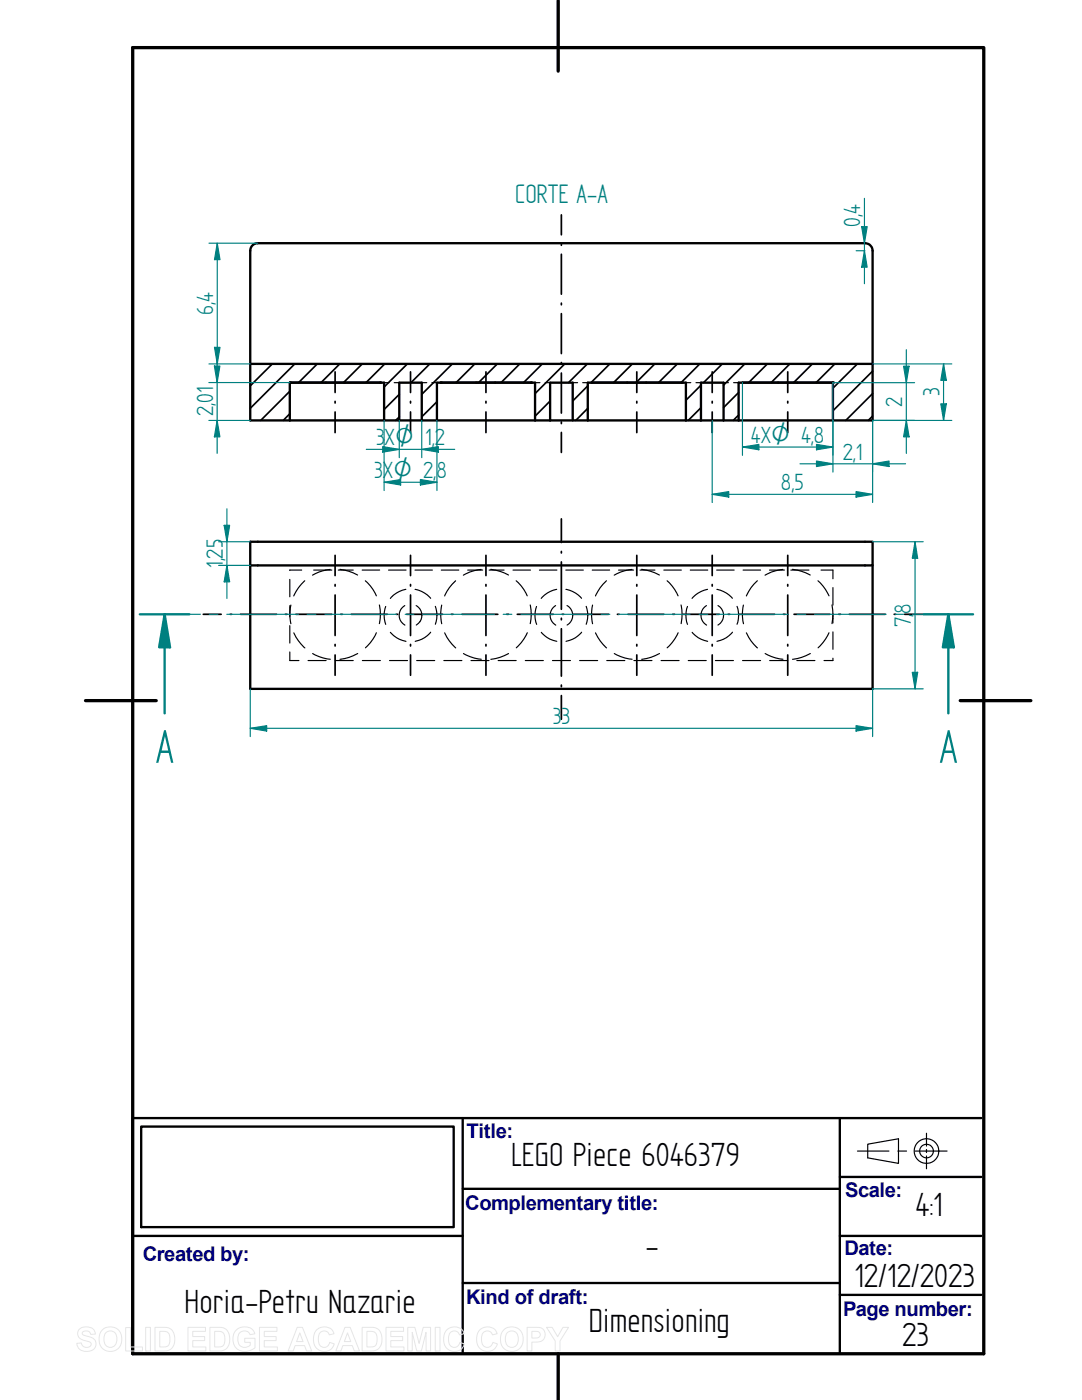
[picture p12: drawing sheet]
<svg xmlns="http://www.w3.org/2000/svg" width="216mm" height="279mm" viewBox="0 0 216 279" stroke-linecap="round" stroke-linejoin="round" font-family="sans-serif">
<path d="M26.5 9.5h169.8v260.7h-169.8zM111.4 .1v14.1M17.1 139.8h14.1M191.6 139.8h14.1M111.4 270.2v9.2" fill="none" stroke="#000" stroke-width=".66"/>
<path d="M49.9 112.8h124.2v-4.7h-124.2v29.4h124.2v-24.7M28.2 224.8h62.3v20.1h-62.3zM92.3 223.1v47.1M92.3 237.3h75.3M167.6 223.1v47.1M167.6 234.9h28.2M195.8 223.1h-169.3v47.1M26.5 246.7h65.8M92.3 256.1h75.3M167.6 258.4h28.2M167.6 246.7h28.2" fill="none" stroke="#000" stroke-width=".47"/>
<g fill="none" stroke="#000" stroke-width=".23">
<path d="M57.8 115.6v3.5M60.2 113.8l-2.4 .1M60.8 115.9l-.1 .1a9 9 0 0 0-2.1 2.9M62.6 113.8h3.6M65.9 113.6l-.6 .1a8.4 8.4 0 0 0-2.9 1.1M67.5 113.8h3M67.8 113.6h.1a9.3 9.3 0 0 1 3.5 1.2M72.3 113.8h3.5M72.9 115.9a8.1 8.1 0 0 1 2.2 3M77.5 113.8h3.5M81 117.6h-.1a5.4 5.4 0 0 0-3 1.8M82.8 113.8h3.5"/>
<path d="M82.8 117.6h.1a5.5 5.5 0 0 1 3 1.8M88.1 113.8h3.4M90.9 115.9l-.1 .1a8.3 8.3 0 0 0-2.1 2.9M93.3 113.8h3M96 113.6l-.6 .1a8.4 8.4 0 0 0-2.9 1.1M97.6 113.8h3M97.9 113.6h.2a9.4 9.4 0 0 1 3.4 1.2M102.4 113.8h3.5M103 115.9a8.1 8.1 0 0 1 2.2 3M107.6 113.8h3.5M111.1 117.6h-.1a5.3 5.3 0 0 0-3 1.8M112.9 113.8h3.5"/>
<path d="M112.9 117.6h.1a5.3 5.3 0 0 1 3 1.8M118.2 113.8h3.4M121 115.9l-.1 .1a8.3 8.3 0 0 0-2.1 2.9M123.4 113.8h3M126.1 113.6l-.5 .1a8.3 8.3 0 0 0-3 1.1M127.7 113.8h3M128 113.6h.2a9.7 9.7 0 0 1 3.4 1.2M132.5 113.8h3.5M133.1 115.9l1.5 1.7 .7 1.3M137.7 113.8h3.5M141.2 117.6h-.1a5.3 5.3 0 0 0-3 1.8M143 113.8h3.5"/>
<path d="M143 117.6h.1a5.3 5.3 0 0 1 3 1.8M148.3 113.8h3.5M151.1 115.9l-.1 .1a8.3 8.3 0 0 0-2.1 2.9M153.5 113.8h3M156.2 113.6l-.5 .1a8.3 8.3 0 0 0-3 1.1M157.8 113.8h3.6M158.1 113.6h.2a9.7 9.7 0 0 1 3.4 1.2M163.2 115.9l1 1 1.2 2M163.8 113.8h2.4v1.7M166.2 117.3v3.5M57.8 120.9v2.2M57.8 124.9v3.4"/>
<path d="M57.8 130.1v1.7h1.8M58 120.8l-.2 1.4 .2 2.3M58.6 126.3l.1 .1a8.9 8.9 0 0 0 2.1 2.9M61.5 131.8h3.6M62.4 130.4l2.1 .9 1.4 .3M66.9 131.8h3.6M71.4 130.4l-.2 .1a8.6 8.6 0 0 1-3.4 1.1M72.3 131.8h3.6M75.1 126.3a8.4 8.4 0 0 1-2.2 3M75.7 120.7v.2a8.6 8.6 0 0 1 0 3.6M77 121l-.2 .5a5.2 5.2 0 0 0 .2 3.1M77.7 131.8h3.6"/>
<path d="M77.9 126.2l.2 .2a5.2 5.2 0 0 0 2.9 1.6M80.8 120.9a2.24 2.24 0 0 0 0 3.9M83 120.9a2.22 2.22 0 0 1 .1 3.8M83.1 131.8h3.6M85.9 126.2l-.2 .2a5.2 5.2 0 0 1-2.9 1.6M86.9 121l.1 .5a5.2 5.2 0 0 1-.1 3.1M88.1 120.8l-.2 1.4 .2 2.3M88.6 131.8h3.6M88.7 126.3l.1 .1a8.9 8.9 0 0 0 2.1 2.9M92.5 130.4l2.1 .9 1.4 .3M94 131.8h3.6M99.4 131.8h3.6"/>
<path d="M101.5 130.4l-.1 .1a8.9 8.9 0 0 1-3.5 1.1M104.8 131.8h3.6M105.2 126.3l-1.2 1.9-1 1.1M105.8 120.7v.2a8.6 8.6 0 0 1 0 3.6M107.1 121l-.2 .5a5 5 0 0 0 .2 3.1M108 126.2l.2 .2a5.2 5.2 0 0 0 2.9 1.6M110.2 131.8h3.6M110.9 120.9a2.26 2.26 0 0 0 0 3.9M113.1 120.9a2.22 2.22 0 0 1 .1 3.8M115.7 131.8h3.6M116.1 126.2l-.2 .2a5.4 5.4 0 0 1-3 1.6M117 121l.1 .5a5.2 5.2 0 0 1-.1 3.1"/>
<path d="M118.2 120.8l-.2 1.4 .2 2.3M118.8 126.3l.1 .1a8.9 8.9 0 0 0 2.1 2.9M121.1 131.8h3.6M122.6 130.4l2.1 .9 1.4 .3M126.5 131.8h3.6M131.6 130.4l-.1 .1a8.9 8.9 0 0 1-3.5 1.1M131.9 131.8h3.6M135.3 126.3l-1.2 1.9-1 1.1M135.9 120.7v.2a9.1 9.1 0 0 1 0 3.6M137.2 121l-.3 1.8 .3 1.8M137.3 131.8h3.6M138.1 126.2l.2 .2a5.4 5.4 0 0 0 2.9 1.6"/>
<path d="M141 120.9a2.26 2.26 0 0 0 0 3.9M142.7 131.8h3.6M143.3 120.9a2.23 2.23 0 0 1 0 3.8M146.2 126.2l-.2 .2a5.4 5.4 0 0 1-2.9 1.6M147.1 121l.3 1.8-.3 1.8M148.2 131.8h3.6M148.3 120.8l-.1 .5a8.2 8.2 0 0 0 .2 3.2M148.9 126.3l.1 .1a8.5 8.5 0 0 0 2.1 2.9M152.7 130.4l2.1 .9 1.4 .3M153.6 131.8h3.6M159 131.8h3.6M161.7 130.4l-.1 .1a8.9 8.9 0 0 1-3.5 1.1"/>
<path d="M165.4 126.3l-.7 1.3-1.5 1.7M166 120.7v.2a9.1 9.1 0 0 1 0 3.6M166.2 122.5v1.8M166.2 126.1v3.5M166.2 131.4v.4h-1.8M171.1 229.7h6.3M173.1 228.3l6.2-1v4.9l-6.2-1.1zM179.2 229.7h1.7M182.6 229.7h6.4M184.9 226.2v2.5M184.9 229.4v.6M184.9 230.7v2.6"/>
<circle cx="184.9" cy="229.7" r="2.46"/>
<circle cx="184.9" cy="229.7" r="1.37"/>
</g>
<g fill="none" stroke="#000" stroke-width=".34">
<path d="M66.9 110.8v4.1M66.9 116.6v.4M66.9 118.7v8.1M81.9 110.8v4.1M81.9 116.6v.4M81.9 118.7v8.1M97 110.8v4.1M97 116.6v.4M97 118.7v8.1M112 103.5v4.8M112 110v.4M112 112.1v9.5"/>
<path d="M127.1 110.8v4.1M127.1 116.6v.4M127.1 118.7v8.1M142.1 110.8v4.1M142.1 116.6v.4M142.1 118.7v8.1M157.2 110.8v4.1M157.2 116.6v.4M157.2 118.7v8.1M40.6 122.6h3.5M45.9 122.6h.3M48 122.6h7.2"/>
<path d="M56.9 122.6h.4M59.1 122.6h7.1M66.9 128.6v.3M66.9 130.7v4.1M68 122.6h.3M70.1 122.6h7.2M79 122.6h.4M81.1 122.6h7.2M81.9 128.6v.3M81.9 130.7v4.1M90.1 122.6h.3M92.2 122.6h7.1"/>
<path d="M97 128.6v.3M97 130.7v4.1M101.1 122.6h.4M103.2 122.6h7.2M112 123.4v.3M112 125.5v9.4M112 136.7v.4M112 138.8v4.8M112.2 122.6h.3M114.3 122.6h7.1M123.2 122.6h.3M125.3 122.6h7.2"/>
<path d="M127.1 128.6v.3M127.1 130.7v4.1M134.2 122.6h.4M136.3 122.6h7.2M142.1 128.6v.3M142.1 130.7v4.1M145.3 122.6h.3M147.4 122.6h7.2M156.3 122.6h.4M157.2 128.6v.3M157.2 130.7v4.1M158.4 122.6h7.2"/>
<path d="M167.4 122.6h.3M169.5 122.6h7.1M178.4 122.6h.3M180.5 122.6h3.6"/>
</g>
<g fill="none" stroke="#008080" stroke-width=".23">
<path d="M32.9 122.6h7.1M41.8 122.6h1.7M45.3 122.6h14.2M61.3 122.6h1.7M64.8 122.6h14.3M80.9 122.6h1.7M84.3 122.6h14.3M100.4 122.6h1.7M103.9 122.6h14.3M120 122.6h1.7M123.4 122.6h14.3M139.5 122.6h1.7"/>
<path d="M143 122.6h14.3M159 122.6h1.8M162.5 122.6h14.3M178.6 122.6h1.7M182.1 122.6h7.1"/>
</g>
<path d="M32.9 122.6h4.9M184.3 122.6h4.9v19.8" fill="none" stroke="#008080" stroke-width=".47"/>
<path d="M189.2 122.6l1.1 6.6h-2.2z" fill="#008080"/>
<path d="M32.9 122.6v19.8M189.2 122.6l1.1 6.6h-2.2z" fill="none" stroke="#008080" stroke-width=".47"/>
<path d="M32.9 122.6l1 6.6h-2.1z" fill="#008080"/>
<path d="M27.9 122.6h5M32.9 122.6l1 6.6h-2.1zM189.2 122.6h5" fill="none" stroke="#008080" stroke-width=".47"/>
<g fill="none" stroke="#000" stroke-width=".34">
<path d="M112 42.9v4M112 48.6v.4M112 50.7v8M54.3 72.6l-4.4 4.4M57.8 78.1l-5.8 5.8M58.8 72.6l-8.9 8.9M63.3 72.6l-3.7 3.7M66.9 74.2v4.1M67.8 72.6l-3.7 3.7M72.3 72.6l-3.7 3.7M76.8 72.6l-3.8 3.7M79.7 78.7l-3.1 3"/>
<path d="M81.3 72.6l-4.7 4.6M81.9 74.2v4.1M85.8 72.6l-3.8 3.8M90.3 72.6l-6.1 6.1M94.7 72.6l-3.7 3.7M97 74.2v4.1M99.2 72.6l-3.7 3.7M103.7 72.6l-3.7 3.7M108.2 72.6l-3.7 3.7M112 60.5v.3M112 62.6v8M112 72.3v.4"/>
<path d="M112 74.4v8M112.7 72.6l-5.9 5.9M117.2 72.6l-3.8 3.8M117.3 77l-3 3M121.7 72.6l-3.8 3.8M126.2 72.6l-3.8 3.7M127.1 74.2v4.1M130.7 72.6l-3.8 3.7M135.1 72.6l-3.7 3.7M139.6 72.6l-3.7 3.7M139.9 76.9l-3 3M142.1 74.2v4.1"/>
<path d="M144.1 72.6l-3.7 3.8M147.4 78.3l-3 3M148.6 72.6l-4.2 4.3M153.1 72.6l-3.7 3.7M157.2 74.2v4.1M157.6 72.6l-3.7 3.7M162.1 72.6l-3.7 3.7M166.6 72.6l-3.7 3.7M171.1 72.6l-4.9 4.9M174.1 74.1l-7.9 7.9M174.1 78.5l-5.3 5.4M57.8 82.6l-1.3 1.3"/>
<path d="M66.9 80.1v.3M66.9 82.2v4.1M79.7 83.2l-.7 .7M81.9 80.1v.3M81.9 82.2v4.1M87.2 80.2l-3 3M97 80.1v.3M97 82.2v4.1M109.8 80l-3 3.1M112 84.2v.3M112 86.3v4M117.3 81.5l-2.4 2.4"/>
<path d="M127.1 80.1v.3M127.1 82.2v4.1M139.9 81.4l-2.6 2.5M142.1 80.1v.3M142.1 82.2v4.1M147.4 82.8l-1.1 1.1M157.2 80.1v.3M157.2 82.2v4.1M174.1 83l-.9 .9"/>
</g>
<g fill="#000">
<circle cx="57.8" cy="76.4" r=".23"/>
<circle cx="75.9" cy="76.3" r=".23"/>
<circle cx="87.9" cy="76.4" r=".23"/>
<circle cx="106" cy="76.3" r=".23"/>
<circle cx="136.1" cy="76.3" r=".23"/>
<circle cx="166.2" cy="76.3" r=".23"/>
</g>
<g fill="none" stroke="#000" stroke-width=".47">
<path d="M49.9 72.6h124.2M57.8 76.3h18.1M87.9 76.3h18.1M118 76.3h18.1M148.1 76.3h18.1M57.8 83.9v-7.5h18.8v7.5M84.2 83.9h-34.3v-33.9a1.49 1.49 0 0 1 1.5-1.5h121.2a1.49 1.49 0 0 1 1.5 1.5v33.9h-56.8M87.2 83.9h27.1M87.2 83.9h-3v-7.5h-4.5v7.5M87.2 83.9v-7.5h19.6v7.5M117.3 83.9v-7.5h19.6v7.5M117.3 83.9h-3v-7.5h-4.5v7.5"/>
<path d="M144.4 83.9v-7.5h-4.5v7.5M147.4 83.9v-7.5h18.8v7.5"/>
</g>
<path d="M76.6 76.4h1M78.7 76.4h1M84.2 76.4h1M86.2 76.4h1M106.8 76.4h.9M108.8 76.4h1M114.3 76.4h1M116.3 76.4h1M136.9 76.4h.9M138.9 76.4h1M144.4 76.4h1M146.4 76.4h1" fill="none" stroke="#000" stroke-width=".23"/>
<path d="M148.1 76.3v14.6M166.2 76.3v14.6M148.1 89.2l3.3-.5v1.1z" fill="none" stroke="#008080" stroke-width=".23"/>
<path d="M148.1 89.2l3.3-.5v1.1z" fill="#008080"/>
<path d="M162.9 88.7l3.3 .5-3.3 .6z" fill="none" stroke="#008080" stroke-width=".23"/>
<path d="M162.9 88.7l3.3 .5-3.3 .6z" fill="#008080"/>
<path d="M148.1 89.2h18.1M162.9 92l3.3 .6-3.3 .5zM166.2 83.9v10.3M174.1 83.9v10.3" fill="none" stroke="#008080" stroke-width=".23"/>
<path d="M162.9 92l3.3 .6-3.3 .5z" fill="#008080"/>
<path d="M174.1 92.6l3.3-.6v1.1z" fill="none" stroke="#008080" stroke-width=".23"/>
<path d="M174.1 92.6l3.3-.6v1.1z" fill="#008080"/>
<path d="M41.7 48.5h9.7M41.7 72.6h8.2M42.8 69.3h1.1l-.6 3.3zM159.6 92.6h21.1" fill="none" stroke="#008080" stroke-width=".23"/>
<path d="M42.8 69.3h1.1l-.6 3.3z" fill="#008080"/>
<path d="M43.3 48.5l.6 3.3h-1.1z" fill="none" stroke="#008080" stroke-width=".23"/>
<path d="M43.3 48.5l.6 3.3h-1.1z" fill="#008080"/>
<path d="M43.3 48.5v24.1M170.8 50h1.8M171.9 45.2h1.1l-.5 3.3z" fill="none" stroke="#008080" stroke-width=".23"/>
<path d="M171.9 45.2h1.1l-.5 3.3z" fill="#008080"/>
<path d="M172.5 50l.5 3.3h-1.1z" fill="none" stroke="#008080" stroke-width=".23"/>
<path d="M172.5 50l.5 3.3h-1.1z" fill="#008080"/>
<path d="M172.5 39.6v17M76.6 96.2l3.3-.5v1.1zM76.6 83.9v14M87.2 83.9v14" fill="none" stroke="#008080" stroke-width=".23"/>
<path d="M76.6 96.2l3.3-.5v1.1z" fill="#008080"/>
<path d="M83.9 95.7l3.3 .5-3.3 .6z" fill="none" stroke="#008080" stroke-width=".23"/>
<path d="M83.9 95.7l3.3 .5-3.3 .6z" fill="#008080"/>
<path d="M76.4 89.1l3.3 .6-3.3 .5zM76.6 96.2h10.6M79.7 83.9v7.4M84.2 83.9v7.4" fill="none" stroke="#008080" stroke-width=".23"/>
<path d="M76.4 89.1l3.3 .6-3.3 .5z" fill="#008080"/>
<path d="M84.2 89.7l3.3-.6v1.1z" fill="none" stroke="#008080" stroke-width=".23"/>
<path d="M84.2 89.7l3.3-.6v1.1z" fill="#008080"/>
<path d="M73.1 89.7h17.6M43.6 112.8h6.3M43.6 108.1h6.3M45.3 112.8l.5 3.3h-1.1z" fill="none" stroke="#008080" stroke-width=".23"/>
<path d="M45.3 112.8l.5 3.3h-1.1z" fill="#008080"/>
<path d="M44.7 104.8h1.1l-.5 3.3z" fill="none" stroke="#008080" stroke-width=".23"/>
<path d="M44.7 104.8h1.1l-.5 3.3z" fill="#008080"/>
<path d="M45.3 101.5v17.9M49.9 137.5v9.5M174.1 137.5v9.5M170.8 144.8l3.3 .6-3.3 .5z" fill="none" stroke="#008080" stroke-width=".23"/>
<path d="M170.8 144.8l3.3 .6-3.3 .5z" fill="#008080"/>
<path d="M49.9 145.4l3.3-.6v1.1z" fill="none" stroke="#008080" stroke-width=".23"/>
<path d="M49.9 145.4l3.3-.6v1.1z" fill="#008080"/>
<path d="M174.1 108.1h10.1M174.1 137.5h10.1M182 134.2h1.1l-.5 3.3zM49.9 145.4h124.2" fill="none" stroke="#008080" stroke-width=".23"/>
<path d="M182 134.2h1.1l-.5 3.3z" fill="#008080"/>
<path d="M182.6 108.1l.5 3.3h-1.1z" fill="none" stroke="#008080" stroke-width=".23"/>
<path d="M182.6 108.1l.5 3.3h-1.1z" fill="#008080"/>
<path d="M142.1 83.9v16.4M142.1 98.7l3.3-.6v1.1zM174.1 83.9v16.4M182.6 108.1v29.4" fill="none" stroke="#008080" stroke-width=".23"/>
<path d="M142.1 98.7l3.3-.6v1.1z" fill="#008080"/>
<path d="M170.8 98.1l3.3 .6-3.3 .5z" fill="none" stroke="#008080" stroke-width=".23"/>
<path d="M170.8 98.1l3.3 .6-3.3 .5z" fill="#008080"/>
<path d="M41.7 76.3h16.1M42.8 73h1.1l-.6 3.3zM41.7 83.9h8.2M142.1 98.7h32" fill="none" stroke="#008080" stroke-width=".23"/>
<path d="M42.8 73h1.1l-.6 3.3z" fill="#008080"/>
<path d="M43.3 83.9l.6 3.3h-1.1z" fill="none" stroke="#008080" stroke-width=".23"/>
<path d="M43.3 83.9l.6 3.3h-1.1z" fill="#008080"/>
<path d="M43.3 69.7v20.8M166.2 76.4h16.3M180.3 73.1h1.1l-.6 3.3zM174.1 83.9h8.4" fill="none" stroke="#008080" stroke-width=".23"/>
<path d="M180.3 73.1h1.1l-.6 3.3z" fill="#008080"/>
<path d="M180.8 83.9l.6 3.3h-1.1z" fill="none" stroke="#008080" stroke-width=".23"/>
<path d="M180.8 83.9l.6 3.3h-1.1z" fill="#008080"/>
<path d="M174.1 72.6h15.8M180.8 69.8v20.7M174.1 83.9h15.8M187.7 80.6h1.1l-.5 3.3z" fill="none" stroke="#008080" stroke-width=".23"/>
<path d="M187.7 80.6h1.1l-.5 3.3z" fill="#008080"/>
<path d="M188.3 72.6l.5 3.3h-1.1z" fill="none" stroke="#008080" stroke-width=".23"/>
<path d="M188.3 72.6l.5 3.3h-1.1z" fill="#008080"/>
<path d="M188.3 72.6v11.3" fill="none" stroke="#008080" stroke-width=".23"/>
<g fill="none" stroke="#e6e6e6" stroke-width=".2">
<path d="M15.8 265.3a2.19 2.19 0 0 1 3.1 .4l.1 .6h-.9a.91 .91 0 0 0-.8-.7 .91 .91 0 0 0-.9 .5 1.27 1.27 0 0 0 1.3 .7 1.5 1.5 0 0 1 1.4 1.7 1.5 1.5 0 0 1-1.8 1.2 1.72 1.72 0 0 1-2-1.6l.9-.1a1.02 1.02 0 0 0 .9 .9 1.02 1.02 0 0 0 1.1-.7l-.1-.2-.3-.2a2.43 2.43 0 0 1-2.3-1.4l.1-.7zM20.4 265.4a2.37 2.37 0 0 1 3-.2 2.37 2.37 0 0 1 .8 2.9 2.31 2.31 0 0 1-2.9 1.5 2.31 2.31 0 0 1-1.5-3l.2-.5zM21.1 266a1.32 1.32 0 0 1 1.6-.2 1.32 1.32 0 0 1 .6 1.4 1.33 1.33 0 0 1-1.3 1.7 1.33 1.33 0 0 1-1.3-1.6l.1-.8zM25.1 264.9h.9v3.9h2.4v.8h-3.3zM29.1 264.9h.9v4.7h-.9zM29.1 269.6h.1M30.9 264.9h1.8a2.11 2.11 0 0 1 2.2 2.7 1.95 1.95 0 0 1-2.2 2h-1.8zM31.9 265.7a1.67 1.67 0 0 1 1.8 .5 2.32 2.32 0 0 1-.3 2.5l-1.5 .1zM37.5 264.9h3.5v.8h-2.5v1h2.3v.8h-2.3v1.3h2.6v.8h-3.6zM41.9 264.9h1.7a2.11 2.11 0 0 1 2.2 2.7 1.95 1.95 0 0 1-2.1 2h-1.8zM42.8 265.7a1.67 1.67 0 0 1 1.9 .5 2.32 2.32 0 0 1-.4 2.5l-1.5 .1zM47.2 265.4a2.4 2.4 0 0 1 3.5 .5l.1 .3-.9 .2a1.29 1.29 0 0 0-1.6-.7 1.29 1.29 0 0 0-.8 1.5 1.46 1.46 0 0 0 .7 1.6 1.46 1.46 0 0 0 1.7-.3v-.6h-1.1v-.8h2.1v1.9a2.55 2.55 0 0 1-3 .5 2.55 2.55 0 0 1-1.4-2.6l.1-.7z"/>
<path d="M51.8 264.9h3.5v.8h-2.6v1h2.4v.8h-2.4v1.3h2.7v.8h-3.6zM59.3 264.9h1l1.9 4.7h-1l-.4-1.1h-1.9l-.4 1.1h-1zM59.8 266l.7 1.7h-1.3zM63.1 265.5a2.11 2.11 0 0 1 3.6 .7l-1 .2a1.11 1.11 0 0 0-1.3-.8 1.11 1.11 0 0 0-.9 1.2 1.51 1.51 0 0 0 1.2 2.1l.7-.3 .4-.7 .9 .3a2.13 2.13 0 0 1-2.5 1.5 2.13 2.13 0 0 1-1.7-2.4l.3-1.2zM68.8 264.9h1.1l1.8 4.7h-1l-.4-1.1h-1.9l-.4 1.1h-1zM69.3 266l.7 1.7h-1.3zM72.3 264.9h1.7a2.11 2.11 0 0 1 2.2 2.7 1.95 1.95 0 0 1-2.2 2h-1.7zM73.2 265.7a1.67 1.67 0 0 1 1.9 .5 2.32 2.32 0 0 1-.4 2.5l-1.5 .1zM77 264.9h3.5v.8h-2.5v1h2.3v.8h-2.3v1.3h2.6v.8h-3.6zM81.4 264.9h1.4l.8 3.2 .9-3.2h1.4v4.7h-.9v-3.7l-.9 3.7h-.9l-.9-3.7v3.7h-.9zM86.8 264.9h1v4.7h-1zM86.8 269.6h.1"/>
<path d="M89.1 265.5a2.11 2.11 0 0 1 3.5 .7l-.9 .2a1.11 1.11 0 0 0-1.3-.8 1.11 1.11 0 0 0-.9 1.2 1.51 1.51 0 0 0 1.2 2.1l.6-.3 .5-.7 .9 .3a2.13 2.13 0 0 1-2.5 1.5 2.13 2.13 0 0 1-1.7-2.4l.2-1.2zM95.7 265.5a2.11 2.11 0 0 1 3.5 .7l-.9 .2a1.11 1.11 0 0 0-1.3-.8 1.11 1.11 0 0 0-.9 1.2 1.51 1.51 0 0 0 1.2 2.1l.6-.3 .4-.7 1 .3a2.13 2.13 0 0 1-2.5 1.5 2.13 2.13 0 0 1-1.7-2.4l.2-1.2zM100.5 265.4a2.37 2.37 0 0 1 3-.2 2.37 2.37 0 0 1 .8 2.9 2.31 2.31 0 0 1-2.9 1.5 2.31 2.31 0 0 1-1.5-3l.2-.5zM101.2 266a1.32 1.32 0 0 1 1.6-.2 1.32 1.32 0 0 1 .6 1.4 1.33 1.33 0 0 1-1.3 1.7 1.33 1.33 0 0 1-1.3-1.6l.1-.8zM105.2 264.9h1.5a1.56 1.56 0 0 1 2.1 1.7 1.59 1.59 0 0 1-2.1 1.2h-.6v1.8h-.9zM106.1 265.7a1.46 1.46 0 0 1 1.6 .4 .78 .78 0 0 1-.2 .8 .78 .78 0 0 1-.9 .1h-.5zM109.1 264.9h1.1l1.1 1.9 1-1.9h1.2l-1.8 2.7v2h-.9v-2z"/>
</g>
<g font-size="10.6" fill="#008080">
<text x="31.1" y="152.2">A</text>
<text x="187.4" y="152.2">A</text>
</g>
<g font-size="7.6">
<text x="102" y="232.8">LEGO Piece 6046379</text>
<text x="182.7" y="242.6">4:1</text>
<text x="128.8" y="250.8">-</text>
<text x="170.5" y="256.9">12/12/2023</text>
<text x="36.8" y="262.1">Horia-Petru Nazarie</text>
<text x="117.5" y="265.8">Dimensioning</text>
<text x="180" y="268.7">23</text>
</g>
<text font-size="6" fill="#008080" x="102.8" y="40.5">CORTE A-A</text>
<g font-size="5.3" fill="#008080">
<text x="171.7" y="45.2" transform="rotate(-90 171.7 45.2)">0,4</text>
<text x="42.5" y="62.8" transform="rotate(-90 42.5 62.8)">6,4</text>
<text x="42.5" y="83.1" transform="rotate(-90 42.5 83.1)">2,01</text>
<text x="180" y="81.2" transform="rotate(-90 180 81.2)">2</text>
<text x="187.5" y="79.1" transform="rotate(-90 187.5 79.1)">3</text>
<text x="75" y="88.9">3XO</text>
<text x="84.8" y="88.9">1,2</text>
<text x="149.8" y="88.4">4XO 4,8</text>
<text x="74.7" y="95.4">3XO 2,8</text>
<text x="168.2" y="91.7">2,1</text>
<text x="155.8" y="97.8">8,5</text>
<text x="44.4" y="113.4" transform="rotate(-90 44.4 113.4)">1,25</text>
<text x="181.8" y="125.2" transform="rotate(-90 181.8 125.2)">7,8</text>
<text x="110.3" y="144.5">33</text>
</g>
<g font-size="4" fill="#000080">
<text x="93.1" y="227.2">Title:</text>
<text x="168.7" y="238.9">Scale:</text>
<text x="92.8" y="241.4">Complementary title:</text>
<text x="28.5" y="251.8">Created by:</text>
<text x="168.5" y="250.4">Date:</text>
<text x="93" y="260.2">Kind of draft:</text>
<text x="168.2" y="262.7">Page number:</text>
</g>
</svg>
